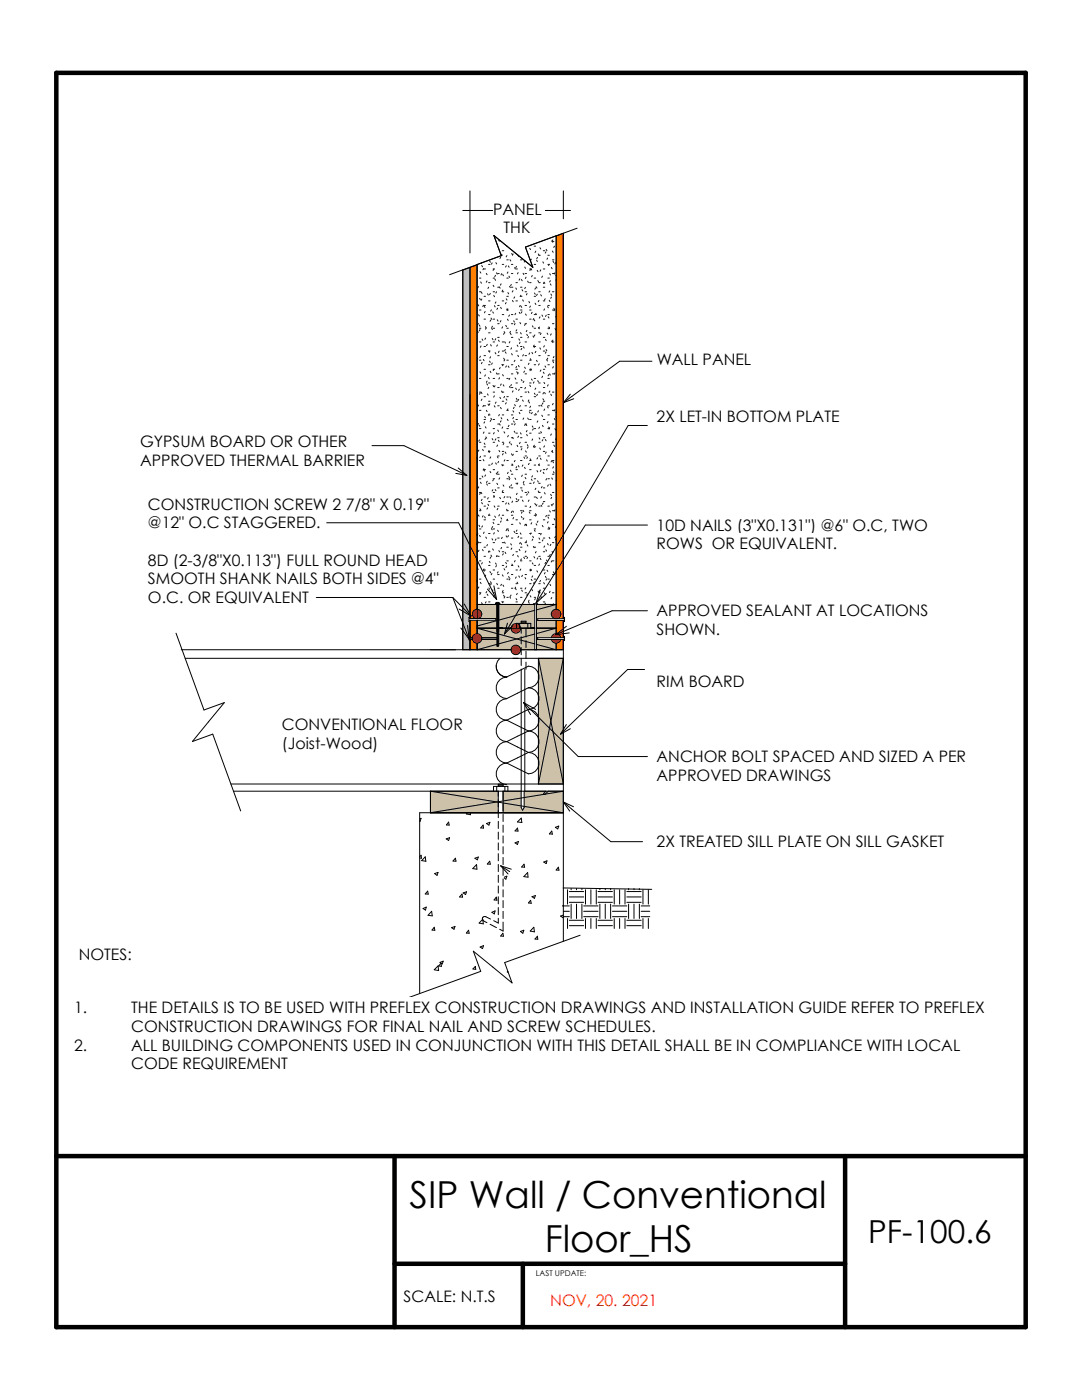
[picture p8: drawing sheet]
<svg xmlns="http://www.w3.org/2000/svg" width="216mm" height="279mm" viewBox="0 0 216 279" stroke-linecap="round" stroke-linejoin="round" font-family="sans-serif">
<g fill="#ff8000">
<path d="M111 128.4l.6-.3 .3-.5h.5v2.1h-1.4z"/>
<path d="M93.8 127.6h.4l.3 .5 .7 .3v1.3h-1.4z"/>
<path d="M111 123.8v2.7l.6 .2 .3 .6h.5v-3.5zM111 47.1v74.5a.94 .94 0 0 1 .9 .9 .94 .94 0 0 1-.8 1h1.3v-76.9z"/>
<path d="M93.8 123.8v3.5h.5l.2-.6 .7-.2v-2.7zM93.8 53.4v70h1.1a.94 .94 0 0 1-.6-1 .94 .94 0 0 1 .9-.8v-68.7z"/>
</g>
<path d="M92.3 53.9l1.5-.5v70l-.2-.2v.8h.1l.1-.2v3.2h-.1l.1 2.7h-1.5z" fill="#c0c0c0"/>
<path d="M98.6 47l7.7 6.3-1.5-4 6.2-2.2v73.5h-3.7v-.1h-.9v.1h-6.7a.42 .42 0 0 0-.4-.4 .42 .42 0 0 0-.4 .4h-3.7v-67.8l4.8-1.8z" fill="#fff"/>
<g fill="#cdc1a9">
<path d="M85.9 157.9h13.5v4.3h-13.5z"/>
<path d="M100.4 157.9h3.6v3.2l.3 .6 .3-.6v-3.2h4.3l-.4 .4 .2 .2 .7-.6h3v4.3h-12z"/>
<path d="M95.2 128.4v1.3h6.8a.95 .95 0 0 1 .9-.9 .95 .95 0 0 1 1 .9h2.8v-4.3h-2.8a.95 .95 0 0 1-1 1 .95 .95 0 0 1-.9-1h-2.5v3.5l-.2 .1-.1-.1v-1.3h-3.1l-.2 .5zM107.1 125.4v4.3h3.9v-1.3l-.7-.3-.3-.5h-2.7v-.3h2.7l.3-.6 .7-.2v-1.1zM95.2 125.4v1.1l.7 .2 .2 .6h3.1v-1.9z"/>
</g>
<g fill="#f00">
<circle cx="111" cy="122.5" r=".95"/>
<circle cx="95.2" cy="122.5" r=".95"/>
<circle cx="102.9" cy="125.4" r=".95"/>
</g>
<g fill="#cdc1a9">
<path d="M107.4 131.4h5v25.1h-5z"/>
<path d="M107.1 120.6v4.8h3.9v-1.6h-3.7v-.3h3.4a.95 .95 0 0 1-.7-1.1 .95 .95 0 0 1 1-.8v-1zM95.2 120.6v1a.94 .94 0 0 1 .9 .8 .94 .94 0 0 1-.6 1h3.4v.4h-3.7v1.6h4l-.1-4.8zM99.5 120.6v4.8h2.5a.95 .95 0 0 1 .9-.9 .95 .95 0 0 1 1 .9h2.8v-4.8z"/>
</g>
<g fill="#f00">
<path d="M110 127.6a.94 .94 0 0 0 1 .8 .94 .94 0 0 0 .9-.8zM110.3 126.7l-.3 .6h1.9a.94 .94 0 0 0-.7-.8 .94 .94 0 0 0-.9 .2z"/>
<circle cx="95.2" cy="127.4" r=".95"/>
</g>
<path d="M99 120.3l.4-.1 .3 .2v.2h-.2v8.3l-.2 .1-.1-.1v-8.3h-.3z" fill="#000"/>
<circle cx="102.9" cy="129.7" r=".95" fill="#f00"/>
<g fill="none" stroke="#171717" stroke-width=".2">
<path d="M95.3 53.9l-.1 .1M95.5 57.2l-.2 .3M95.7 55.5h.3M95.7 58.2h.3M95.7 59.5l.2 .3M95.8 54.2l.1 .3M95.9 56.3l.2 .2M96 58.3l.2 .3M96.1 52.4l-.1 .2M96.1 53l.2 .2M96.1 59.7l-.1 .2M96.5 53.6l-.1 .2"/>
<path d="M96.6 53.7h.3M96.6 59.1h.3M97 54.6l.2 .2M97.2 56.1l-.2 .2M97.3 58.6l.1 .3M97.5 52.8h.3M97.5 56.4h.3M97.5 57.3l-.1 .3M97.7 52.1l.2 .2M97.8 58.6l-.1 .2M98.2 52.5l-.1 .2M98.4 53.7h.3"/>
<path d="M98.4 55.5h.3M98.4 58.2h.3M98.4 56.9l.2 .3M98.5 59l.2 .2M98.5 53.7l-.1 .3M98.7 55.7l.2 .2M98.9 54.9l-.2 .3M98.9 52.4l.2 .3M99.1 54.4l.1 .3M99.1 58.2l-.2 .3M99.2 48.9h.1M99.3 54.6h.3"/>
<path d="M99.3 57.3h.3M99.5 47.9l.1 .3M99.6 57.3l.2 .2M99.9 51.3l-.1 .3M100 56.6l-.2 .3M100.1 50.7l.1 .3M100.1 54.6l-.1 .3M100.2 50h.3M100.2 52.8h.3M100.2 58.2h.3M100.3 54.8l.2 .2M100.3 57.9l-.1 .3"/>
<path d="M101 59.6l.2 .3M101 53l-.1 .3M101.1 49.1h.1M101.1 51.9h.3M101.1 55.5h.3M101.1 59.1h.3M101.1 51l-.1 .3M101.3 58.4l.2 .2M101.4 54.3l-.2 .2M101.4 53.1l.2 .2M101.6 55.1l.1 .3M101.7 57.1l.1 .3"/>
<path d="M101.8 51.8l.1 .3M102 56.8l-.1 .2M102 52.8h.3M102 54.6h.3M102 57.3h.3M102.1 50.6l.2 .3M102.3 60l.1 .2M102.4 58l-.2 .3M102.4 50.7l-.2 .2M102.7 53.4l.1 .3M102.7 59.3l-.2 .2M102.9 57.5l.2 .2"/>
<path d="M102.9 53.7h.3M102.9 56.4h.3M103.1 53.2l-.2 .2M103.3 50.9l.2 .3M103.4 54.4l-.2 .3M103.7 55.6l-.1 .3M103.9 51.9h.3M103.9 57.3h.3M103.9 59.1h.3M103.9 58.9l-.1 .3M104 55.8l.2 .2M104.2 57.8l.1 .3"/>
<path d="M104.3 59.8l.1 .3M104.4 54.5l.1 .3M104.7 53.3l.2 .2M104.8 52l-.2 .3M104.8 54.6h.3M104.8 58.2h.3M104.8 57.3l-.1 .3M105 55.3l-.2 .3M105.2 58.6l-.2 .3M105.3 56.1l.1 .3M105.7 53.7h.3M105.7 56.4h.3"/>
<path d="M105.7 49.6l.2 .2M105.8 51.9h.2M105.9 53.7l-.2 .3M106 53.6l.1 .3M106 51.7l-.1 .3M106.2 55l-.1 .2M106.6 49.1h.3M106.6 52.8h.3M106.6 55.5h.3M106.6 59.1h.3M106.7 58.5l.1 .2M106.9 57.5l-.2 .2"/>
<path d="M106.9 50.1l-.1 .3M107 57.2l.1 .3M107.1 51.9l.1 .3M107.2 54l.1 .2M107.2 58.7l-.1 .3M107.2 51.4l-.1 .2M107.3 56l.2 .2M107.4 50.7l.2 .2M107.5 50.9h.3M107.5 56.4h.3M107.5 58.2h.3M107.5 60l-.1 .2"/>
<path d="M107.7 49.4l.2 .3M107.9 58.8l.1 .3M107.9 53.9l-.1 .2M108.2 55.1l-.1 .3M108.3 52.3l.2 .2M108.4 50h.3M108.4 53.7h.3M108.4 57.3h.3M108.6 56.3l.1 .3M108.6 56.3l-.2 .3M108.8 59.6l-.2 .3M108.9 50.3l-.1 .2"/>
<path d="M109 49.8l.1 .2M109.3 51.5l-.2 .3M109.3 50.9h.3M109.3 52.8h.3M109.3 55.5h.3M109.6 59.9l.1 .3M109.6 52.7l-.1 .3M109.7 54.6l.1 .3M109.7 58l-.2 .3M109.8 56.7l.2 .2M109.8 56l-.1 .3M109.9 58.7l.2 .2"/>
<path d="M110 53.4l.2 .2M110 59.3l-.1 .2M110.1 48.1l.2 .2M110.2 50.1l.2 .3M110.2 48.2h.3M110.2 51.9h.3M110.2 54.6h.3M110.2 58.2h.3M110.3 47.9l-.1 .2M110.3 52.1l.2 .3M110.6 49.1l-.1 .3M110.7 54.4l-.1 .3"/>
<path d="M110.9 52.4l-.2 .3M110.9 55h.1M111 55.8l-.1 .1M95.2 71.4l.1 .3M95.2 69.6h.1M95.3 66.1l.1 .2M95.4 60.8l.1 .2M95.4 64.5l-.1 .3M95.5 62.8l.1 .3M95.6 64.8l.2 .3M95.7 61.9h.3M95.7 65.5h.3"/>
<path d="M95.7 68.2h.3M95.7 71.9h.3M95.7 75.5h.3M95.7 78.3h.3M95.8 74.2l.1 .3M95.8 65.8l-.2 .2M95.8 78.4l-.1 .3M95.9 71.1l-.2 .2M96 69l-.2 .3M96 78.3l.2 .2M96.2 79.7l-.2 .2M96.2 67.7l.1 .2"/>
<path d="M96.2 72.3l-.2 .3M96.4 71.7l.2 .3M96.5 60.9l-.2 .3M96.6 61h.3M96.6 63.7h.3M96.6 69.2h.3M96.6 71h.3M96.6 73.7h.3M96.6 79.2h.3M96.6 61.1l.2 .3M96.8 62.2l-.1 .2M96.9 65.2l.1 .2-.1 .3"/>
<path d="M96.9 74.8l-.2 .3M96.9 67.5l-.2 .2M97.1 76.6l.2 .2M97.2 76.1l-.2 .2M97.2 68.7l-.1 .3M97.3 78.6l.1 .3M97.5 75.3l.1 .3M97.5 60h.3M97.5 62.8h.3M97.5 66.4h.3M97.5 70.1h.3M97.5 72.8h.3"/>
<path d="M97.5 76.4h.3M97.5 77.3l-.1 .3M97.6 70l.1 .3M97.7 72.1l.1 .2M97.8 74.1l.2 .3M97.9 68.8l.1 .2M97.9 71.2l-.2 .3M97.9 63.9l-.1 .2M98 63.5l.1 .2M98.1 61.8l-.2 .3M98.1 65.5l.2 .3M98.2 67.5l.2 .3"/>
<path d="M98.2 72.4l-.1 .3M98.3 65.1l-.2 .3M98.3 62.2l.2 .3M98.4 76.9l.1 .3M98.4 63.7h.3M98.4 65.5h.3M98.4 68.2h.3M98.4 73.7h.3M98.4 75.5h.3M98.4 78.3h.3M98.6 73.7l-.2 .2M98.6 61l.2 .3"/>
<path d="M98.7 79l-.2 .3M98.8 77l-.2 .2M98.8 70.4l.2 .2M98.9 67.6l-.1 .3M99 60.3l-.2 .2M99 74.4l.2 .3M99.2 63.8l.2 .3M99.3 68.8l-.2 .3M99.3 61.5l-.2 .3M99.3 61h.3M99.3 64.6h.3M99.3 67.3h.3"/>
<path d="M99.3 71h.3M99.3 74.6h.3M99.3 77.3h.3M99.5 67.9l.1 .2M99.6 70.1l-.2 .2M99.7 75.4l-.2 .2M99.7 79.3l.2 .2M99.8 73.4l-.1 .2M99.9 61.3l.1 .3M100 64l-.2 .2M100 76.6l-.1 .3M100.1 78l.1 .3"/>
<path d="M100.2 72.7l.1 .3M100.2 60h.3M100.2 62.8h.3M100.2 68.2h.3M100.2 70.1h.3M100.2 72.8h.3M100.2 78.3h.3M100.3 74.8l.1 .2M100.3 65.2l-.2 .3M100.4 76.8l.2 .3M100.5 71.5l.2 .2M100.6 66.2l.1 .2"/>
<path d="M100.6 66.5l-.1 .2M100.7 79.1l-.2 .3M100.7 68.2l.2 .3M100.7 71.8l-.1 .2M100.8 70.2l.2 .3M100.8 69.7l-.1 .3M100.9 64.9l.2 .3M101 79.6l.1 .3M101 60.4l-.2 .2M101.1 73l-.2 .3M101.1 61.9h.3M101.1 65.5h.3"/>
<path d="M101.1 69.2h.3M101.1 71.9h.3M101.1 75.5h.3M101.1 79.2h.3M101.1 61.7l.2 .2M101.3 63.7l.1 .3M101.3 61.6l-.1 .3M101.4 73.1l.2 .2M101.7 77.1l.1 .3M101.7 62.9l-.2 .2M101.7 75.5l-.1 .3M101.8 68.2l-.2 .2"/>
<path d="M101.8 66.5l.2 .3M101.9 66.1l-.2 .3M102 62.8h.3M102 64.6h.3M102 67.3h.3M102 72.8h.3M102 74.6h.3M102 77.3h.3M102.1 76.8l-.2 .2M102.1 70.6l.1 .2M102.1 69.4l-.2 .3M102.4 78l-.2 .3"/>
<path d="M102.5 64l.1 .3M102.8 71.9l-.2 .3M102.8 75.4l.1 .3M102.8 64.6l-.2 .2M102.9 77.5l.1 .2M102.9 62.5l-.1 .3M102.9 60h.3M102.9 63.7h.3M102.9 66.4h.3M102.9 70.1h.3M102.9 73.7h.3M102.9 76.4h.3"/>
<path d="M103 79.5l.2 .3M103.1 73.1l-.2 .3M103.1 74.2l.2 .2M103.1 65.8l-.1 .3M103.2 68.9l.1 .2M103.3 70.9l.2 .3M103.4 74.4l-.1 .2M103.4 72.9l.2 .3M103.5 79.7l-.1 .3M103.5 67.6l.2 .3M103.6 62.3l.2 .3M103.6 77.7l-.1 .2"/>
<path d="M103.7 64.4l.2 .2M103.8 68.3l-.2 .3M103.8 61l-.1 .2M103.9 61.9h.3M103.9 67.3h.3M103.9 69.2h.3M103.9 71.9h.3M103.9 77.3h.3M103.9 79.2h.3M103.9 66.4l.1 .3M104 61.1l.1 .2M104 75.8l.2 .2"/>
<path d="M104.1 69.5l-.1 .3M104.1 62.2l-.1 .3M104.3 79.8l.1 .3M104.4 69.2l.2 .3M104.4 70.8l-.1 .2M104.5 76.1l-.1 .2M104.7 74.1l-.2 .2M104.7 73.3l.1 .2M104.8 61h.3M104.8 64.6h.3M104.8 68.2h.3M104.8 71h.3"/>
<path d="M104.8 74.6h.3M104.8 78.3h.3M104.8 64.7l-.1 .2M104.9 62.7l.1 .2M104.9 77.3l-.2 .3M105.1 66.7l.2 .3M105.1 65.9l-.1 .3M105.4 78.1l.1 .3M105.5 67.2l-.2 .2M105.5 60.2l.2 .2M105.5 79.8l-.1 .3M105.6 72.5l-.2 .2"/>
<path d="M105.7 61.9h.3M105.7 63.7h.3M105.7 66.4h.3M105.7 71.9h.3M105.7 73.7h.3M105.7 76.4h.3M105.7 70.4l-.2 .3M105.7 76.9l.2 .2M105.8 71.6l.2 .2M105.8 61.1l-.1 .2M105.9 73.7l-.1 .3M105.9 73.6l.2 .3"/>
<path d="M106.1 75.6l.1 .3M106.1 70.3l.2 .3M106.2 62.3l-.2 .3M106.2 65l.2 .3M106.4 67.1l.1 .2M106.5 69.1l.1 .2M106.5 63.6l-.1 .2M106.6 63.8l.1 .2M106.6 76.2l-.2 .3M106.6 62.8h.3M106.6 65.5h.3M106.6 69.2h.3"/>
<path d="M106.6 72.8h.3M106.6 75.5h.3M106.6 79.2h.3M106.6 68.9l-.1 .2M106.6 78.5l.2 .2M106.7 66.8l-.1 .3M106.8 60.5l.1 .3M106.9 62.5l.1 .3M106.9 77.5l-.1 .2M106.9 70.1l-.1 .3M107.1 71.9l.1 .3M107.2 78.7l-.1 .3"/>
<path d="M107.3 76l.1 .2M107.5 65.4l.1 .2M107.5 61h.3M107.5 66.4h.3M107.5 68.2h.3M107.5 71h.3M107.5 76.4h.3M107.5 78.3h.3M107.6 72.6l-.1 .3M107.6 65.3l-.1 .2M107.7 69.4l.2 .3M107.8 63.2l-.2 .3"/>
<path d="M107.9 73.8l-.1 .3M108 66.5l-.2 .3M108.1 62.9l.2 .2M108.3 75.1l-.2 .2M108.3 79.6l.2 .2M108.4 60h.3M108.4 63.7h.3M108.4 67.3h.3M108.4 70.1h.3M108.4 73.7h.3M108.4 77.3h.3M108.4 74.3l.2 .2"/>
<path d="M108.5 78.4l-.2 .2M108.5 76.3l.2 .3M108.6 69l-.1 .3M108.7 78.3l.1 .3M108.7 61.7l-.2 .2M108.7 73l.2 .3M108.8 67.7l.2 .3M109 69.8l.1 .2M109 70.2l-.2 .3M109 62.9l-.2 .3M109.1 71.8l.1 .2M109.2 66.5l.1 .2"/>
<path d="M109.3 61.2l.1 .2M109.3 71.5l-.1 .2M109.3 61h.3M109.3 62.8h.3M109.3 65.5h.3M109.3 71h.3M109.3 72.8h.3M109.3 75.5h.3M109.4 63.2l.1 .3M109.4 76.8l-.2 .2M109.5 65.2l.2 .3M109.5 74.8l-.1 .2"/>
<path d="M109.7 74.6l.1 .3M109.7 65.4l-.2 .2M109.7 78l-.1 .3M109.9 78.7l.2 .2M110 66.6l-.2 .3M110.1 68.1l.1 .2M110.2 61.9h.3M110.2 64.6h.3M110.2 68.2h.3M110.2 71.9h.3M110.2 74.6h.3M110.2 78.3h.3"/>
<path d="M110.3 72.1l.2 .3M110.3 67.9l-.1 .2M110.4 73.2l-.1 .2M110.5 61.5l.2 .3M110.5 71.1l-.1 .3M110.7 61.8l-.2 .2M110.7 65.6l.2 .2M110.8 74.4l-.2 .3M111 63.1l-.1 .2M95.2 91.4l.1 .2M95.3 80.8l.2 .2M95.5 84.5l-.2 .3"/>
<path d="M95.5 97.2l-.1 .2M95.6 89.8l-.2 .3M95.6 84.8l.1 .3M95.7 81.9h.3M95.7 85.5h.3M95.7 88.3h.3M95.7 91.9h.3M95.7 95.5h.3M95.7 98.3h.3l.1 .2M95.7 87.8l-.2 .2M95.9 98.4l-.2 .3M95.9 96.2l.1 .3"/>
<path d="M95.9 91.1l-.2 .2M96.2 99.6l-.2 .3M96.2 95l.2 .2M96.3 89.7l.1 .2M96.4 91.7l.2 .3M96.5 80.9l-.1 .3M96.5 93.7l.2 .3M96.6 93.6l-.2 .2M96.6 81h.3M96.6 83.7h.3M96.6 89.2h.3M96.6 91h.3"/>
<path d="M96.6 93.7h.3M96.6 99.2h.3M96.6 86.2l-.2 .3M96.6 88.4l.2 .3M96.7 84.2l-.1 .2M96.7 83.1l.2 .3M96.8 85.2l.2 .2M96.9 94.8l-.2 .3M96.9 87.5l-.1 .2M97 87.2l.1 .3M97 81.9l.2 .2M97.1 96.6l.2 .2"/>
<path d="M97.2 96l-.1 .3M97.4 80.6l.1 .3M97.4 99.3l-.1 .3M97.5 80.1h.3M97.5 82.8h.3M97.5 86.4h.3M97.5 90.1h.3M97.5 92.8h.3M97.5 96.5h.3M97.5 90l.2 .3M97.6 89.9l-.2 .3M97.6 82.6l-.1 .3"/>
<path d="M97.7 80.6l-.1 .2M97.8 94.1l.1 .2M97.9 91.2l-.1 .2M98 83.8l-.2 .3M98 83.5l.1 .2M98.2 87.5l.2 .3M98.3 92.4l-.2 .3M98.3 97.7l-.1 .3M98.4 83.7h.3M98.4 85.5h.3M98.4 88.3h.3M98.4 93.7h.3"/>
<path d="M98.4 95.5h.3M98.4 98.3h.3M98.5 95.7l-.2 .3M98.5 98.9l.1 .3M98.6 86.3l-.1 .3M98.6 81l.2 .2M98.7 99l-.2 .2M98.8 97.7l.2 .2M98.9 92.4l.1 .2M99 87.6l-.2 .2M99 80.2l-.2 .3M99 94.4l.2 .3"/>
<path d="M99.1 96.4l.2 .3M99.2 91.1l.2 .3M99.3 88.8l-.2 .3M99.3 81h.3M99.3 84.6h.3M99.3 87.4h.3M99.3 91h.3M99.3 94.6h.3M99.3 97.4h.3M99.3 85.8l.2 .3M99.4 94.1l-.2 .3M99.4 87.9l.2 .2"/>
<path d="M99.5 92.1l-.2 .3M99.6 89.9l.1 .3M99.7 82.7l-.2 .3M99.7 84.6l.1 .2M99.7 95.4l-.1 .2M99.7 99.3l.2 .2M99.9 81.3l.1 .3M100 84l-.2 .2M100 83.3l.1 .3M100.1 92.7l.2 .3M100.2 80.1h.3M100.2 82.8h.3"/>
<path d="M100.2 88.3h.3M100.2 90.1h.3M100.2 92.8h.3M100.2 98.3h.3M100.3 85.2l-.1 .3M100.4 97.9l-.2 .2M100.4 96.8l.1 .2M100.4 90.5l-.1 .3M100.5 88.5l-.1 .2M100.6 86.2l.1 .2M100.7 99.1l-.1 .3M100.7 91.8l-.1 .2"/>
<path d="M100.8 90.2l.2 .3M101 80.4l-.1 .2M101.1 81.9h.3M101.1 85.5h.3M101.1 89.2h.3M101.1 91.9h.3M101.1 95.5h.3M101.1 99.2h.3M101.2 83.7l.2 .2M101.4 81.6l-.2 .3M101.4 94.3l-.1 .2M101.4 86.9l-.1 .3"/>
<path d="M101.5 95.1l.2 .2M101.6 84.9l-.2 .2M101.6 97.1l.2 .3M101.7 95.5l-.1 .3M101.8 99.1l.1 .3M101.8 88.2l-.2 .2M101.8 93.8l.2 .3M101.9 88.5l.2 .3M102 82.8h.3M102 84.6h.3M102 87.4h.3M102 94.6h.3"/>
<path d="M102 97.4h.3M102.1 90.6l.1 .2M102.1 96.7l-.2 .3M102.2 92.6l.1 .2h-.3M102.3 87.3l.1 .2M102.4 82l.1 .2M102.4 90.6l-.1 .3M102.5 83.3l-.2 .3M102.5 84l.1 .3M102.6 81.3l-.2 .2M102.6 86l.1 .3M102.7 80.7l.1 .3"/>
<path d="M102.8 95.4l.1 .3M102.8 91.9l-.2 .2M102.8 84.5l-.1 .3M102.9 80.1h.3M102.9 83.7h.3M102.9 86.4h.3M102.9 90.1h.3M102.9 93.7h.3M102.9 96.5h.3M103 99.5l.1 .2M103.1 93.1l-.1 .3M103.2 88.9l.1 .2"/>
<path d="M103.2 98.4l-.2 .3M103.3 96.4l-.1 .3M103.4 92.9l.2 .3M103.5 87l-.2 .3M103.5 99.7l-.1 .2M103.6 82.3l.1 .3M103.8 88.3l-.1 .2M103.8 80.9l-.1 .3M103.8 86.4l.2 .2M103.9 81.9h.3M103.9 87.4h.3M103.9 89.2h.3"/>
<path d="M103.9 91.9h.3M103.9 97.4h.3M103.9 99.2h.3M104.1 97.8l.2 .2M104.1 89.5l-.1 .3M104.2 94.8l-.1 .3M104.2 99.8l.2 .3M104.4 92.8l-.2 .3M104.5 96.5l.1 .3M104.5 83.4l-.1 .3M104.5 91.2l.2 .3M104.6 96.1l-.2 .2"/>
<path d="M104.7 93.3l.1 .2M104.8 81h.3M104.8 84.6h.3M104.8 88.3h.3M104.8 91h.3M104.8 94.6h.3M104.8 98.3h.3M104.8 95.3l.1 .2M104.8 84.7l-.1 .2M104.9 90l.1 .2M105 84.7l.1 .2M105.1 86.7l.1 .3"/>
<path d="M105.2 85.9l-.2 .3M105.2 88.7l.2 .3M105.2 98.6l-.1 .2M105.3 91.2l-.2 .3M105.3 83.4l.1 .3M105.4 98.1l.1 .3M105.4 89.2l-.2 .2M105.5 80.2l.2 .2M105.6 99.8l-.2 .3M105.6 92.5l-.2 .2M105.6 82.2l.2 .2M105.7 81.9h.3"/>
<path d="M105.7 83.7h.3M105.7 86.4h.3M105.7 91.9h.3M105.7 93.7h.3M105.7 96.5h.3M105.8 91.6l.1 .2M105.9 81.1l-.2 .2M106 95.6l.2 .3M106.2 82.3l-.1 .3M106.2 85l.2 .3M106.3 94.9l-.2 .3M106.3 87.6l-.2 .3"/>
<path d="M106.4 85.6l-.1 .2M106.6 82.8h.3M106.6 85.5h.3M106.6 89.2h.3M106.6 92.8h.3M106.6 95.5h.3M106.6 99.2h.3M106.6 96.2l-.2 .3M106.6 88.9l-.2 .2 .2 .2M106.9 82.5l.1 .3M106.9 97.4l-.1 .3M107.1 99.2l.1 .3"/>
<path d="M107.1 93.9l.2 .3M107.3 96l.1 .2M107.3 91.3l-.2 .3M107.3 84l-.1 .3M107.4 98l.1 .2M107.4 82l-.1 .2M107.5 92.7l.1 .2M107.5 81h.3M107.5 86.4h.3M107.5 88.3h.3M107.5 91h.3M107.5 96.5h.3"/>
<path d="M107.5 98.3h.3M107.6 87.4l.1 .2M107.6 92.6l-.1 .2M107.7 85.2l-.2 .3M107.7 89.4l.1 .3M107.8 91.4l.2 .3M107.9 86.1l.2 .3M108 93.8l-.2 .3M108 80.8l.1 .3M108 99.1l-.1 .3M108.1 82.9l.2 .2M108.2 97.1l-.2 .3"/>
<path d="M108.2 84.9l.2 .2M108.3 87.7l-.1 .3M108.4 80.4l-.2 .3M108.4 94.3l.1 .2M108.4 80.1h.3M108.4 83.7h.3M108.4 87.4h.3M108.4 90.1h.3M108.4 93.7h.3M108.4 97.4h.3M108.6 98.3l.2 .3M108.7 89l-.2 .2"/>
<path d="M108.7 81.6l-.2 .3M108.8 87.7l.2 .3M109 90.2l-.2 .3M109.1 91.8l.1 .2M109.1 95.5l-.2 .3M109.2 93.5l-.1 .3M109.2 81.2l.2 .2M109.3 81h.3M109.3 82.8h.3M109.3 85.5h.3M109.3 91h.3M109.3 92.8h.3"/>
<path d="M109.3 95.5h.3M109.4 84.1l-.2 .3M109.4 96.8l-.1 .2M109.5 85.2l.1 .3M109.7 85.4l-.2 .2M109.8 96.6l.1 .3M109.9 98.7l.1 .2M110 86.6l-.1 .3M110.1 99.3l-.2 .2M110.1 95.4l.1 .2M110.1 91.9l-.1 .3M110.2 90.1l.1 .2"/>
<path d="M110.2 81.9h.3M110.2 84.6h.3M110.2 88.3h.3M110.2 91.9h.3M110.2 94.6h.3M110.2 98.3h.3M110.2 89.9l-.1 .2M110.3 92.1l.2 .3M110.4 80.5l-.2 .3M110.4 94.1l.2 .3M110.4 93.2l-.1 .2M110.5 88.8l.2 .3"/>
<path d="M110.6 83.5l.2 .3M110.7 81.8l-.1 .2M110.7 85.6l.2 .2M110.8 87.6l.2 .2M110.9 82.3h.1M111 95.9h.1M111 83.1l-.1 .2M95.2 111.5l.1 .1M95.2 115.9h.1M95.2 108.6h.1M95.3 113.4l.1 .3M95.4 108.1l.1 .2"/>
<path d="M95.4 106.5l-.2 .3M95.4 102.8l.2 .2M95.5 117.1l-.1 .3M95.6 104.8l.1 .3M95.6 109.8l-.2 .3M95.7 101.9h.3M95.7 105.6h.3M95.7 108.3h.3M95.7 111.9h.3M95.7 115.6h.3M95.7 118.3h.3M95.7 106.8l.1 .3"/>
<path d="M95.8 101.5l.1 .3M95.8 116.2l.2 .3M95.9 118.4l-.2 .2M96.1 100.3l.2 .3M96.2 112.3l-.1 .3M96.3 109.7l.1 .2M96.3 105l-.2 .2M96.4 102.9l-.1 .3M96.5 113.7l.2 .3M96.6 101h.3M96.6 103.7h.3M96.6 109.2h.3"/>
<path d="M96.6 111h.3M96.6 113.8h.3M96.6 119.2h.3M96.6 113.5l-.2 .3M96.6 106.2l-.1 .3M96.7 103.1l.1 .3M96.9 114.8l-.1 .2M96.9 107.2l.2 .2M97.1 118.1l-.1 .2M97.2 118.6l.2 .2M97.3 108.7l-.2 .2M97.3 101.3l-.1 .3"/>
<path d="M97.4 100.6l.1 .3M97.5 100.1h.3M97.5 102.8h.3M97.5 106.5h.3M97.5 110.1h.3M97.5 112.8h.3M97.5 116.5h.3M97.5 117.3l.2 .3M97.6 109.9l-.1 .3M97.6 112l.2 .3M97.6 102.6l-.1 .2M97.8 114.1l.1 .2"/>
<path d="M97.9 116.1l.1 .3M97.9 111.2l-.1 .2M98 110.8l.1 .2M98 116.5l-.1 .2M98.1 105.5l.1 .2M98.2 114.4l-.2 .3M98.2 107.5l.1 .3M98.3 109.5l.1 .3M98.3 105.1l-.1 .2M98.4 117.7l-.2 .3M98.4 104.2l.1 .3M98.4 103.7h.3"/>
<path d="M98.4 105.6h.3M98.4 108.3h.3M98.4 113.8h.3M98.4 115.6h.3M98.4 118.3h.3M98.5 118.9l.1 .3M98.6 101l.1 .2M98.6 106.3l-.1 .3M98.7 103l.2 .3M98.9 112.4l.1 .2M99 107.6l-.2 .2M99.1 112.9l-.2 .2"/>
<path d="M99.1 116.4l.2 .3M99.2 110.8l-.2 .3M99.3 105.8l.1 .3M99.3 101h.3M99.3 104.7h.3M99.3 107.4h.3M99.3 111h.3M99.3 114.7h.3M99.3 117.4h.3M99.3 101.5l-.1 .2M99.4 114.1l-.1 .3M99.5 109.9l.2 .2"/>
<path d="M99.7 102.7l-.2 .3M100 103.3l.1 .3M100 104l-.1 .2M100.1 116.6l-.2 .3M100.1 109.3l-.2 .2M100.2 100.1h.3M100.2 102.8h.3M100.2 108.3h.3M100.2 110.1h.3M100.2 112.8h.3M100.2 118.3h.3M100.2 107.2l-.1 .3"/>
<path d="M100.2 114.7l.2 .3M100.4 116.8l.1 .2M100.4 117.8l-.1 .3M100.4 110.5l-.1 .3M100.5 118.8l.1 .3M100.6 113.5l.1 .2M100.7 108.2l.1 .2M100.7 119.1l-.1 .2M100.8 110.2l.1 .3M100.9 112.2l.2 .3M101 106.9l.1 .3M101 100.3l-.1 .3"/>
<path d="M101.1 101.6l.1 .3M101.1 113l-.2 .3M101.1 101.9h.3M101.1 105.6h.3M101.1 109.2h.3M101.1 111.9h.3M101.1 115.6h.3M101.1 119.2h.3M101.1 105.7l-.1 .2M101.2 103.7l.2 .2M101.3 103.6l-.2 .3M101.3 105.7l.2 .3"/>
<path d="M101.4 100.4l.2 .2M101.4 114.2l-.1 .3M101.5 106.9l-.2 .3M101.5 115.1l.1 .2M101.7 119.1l.2 .3M101.8 115.5l-.2 .2M101.9 108.5l.2 .3M102 118.8l-.2 .2M102 102.8h.3M102 104.7h.3M102 107.4h.3M102 114.7h.3"/>
<path d="M102 117.4h.3M102.1 109.4l-.1 .2M102.2 112.6l.1 .2h-.3M102.2 102l-.2 .3M102.3 100l-.2 .3M102.3 102l.2 .2M102.5 110.6l-.2 .3M102.5 103.3l-.2 .2M102.6 106l.1 .3M102.8 111.9l-.2 .2M102.8 117.4l.2 .3M102.9 117.2l-.2 .2"/>
<path d="M102.9 100.1h.3M102.9 103.7h.3M102.9 106.5h.3M102.9 110.1h.3M102.9 113.8h.3M102.9 116.5h.3M103 119.5l.1 .2M103 115.1l-.1 .3M103.2 105.8l-.2 .2M103.2 116.2l.1 .2M103.2 118.4l-.1 .3M103.3 110.9l.1 .2"/>
<path d="M103.4 112.9l.1 .3M103.5 107l-.2 .3M103.5 114.9l.2 .3M103.6 109.6l.2 .3M103.7 104.3l.1 .3M103.8 106.4l.2 .2M103.8 108.3l-.1 .2M103.9 101.9h.3M103.9 107.4h.3M103.9 109.2h.3M103.9 111.9h.3M103.9 117.4h.3"/>
<path d="M103.9 119.2h.3M103.9 113.6l-.1 .2M103.9 108.4l.2 .3M104 103.1l.2 .2M104 111.5l-.1 .3M104.1 117.8l.1 .2M104.2 102.2l-.2 .2M104.3 114.8l-.2 .3M104.4 101.8l.1 .3M104.5 111.2l.2 .3M104.5 103.4l-.1 .3M104.8 115.3l.1 .2"/>
<path d="M104.8 101h.3M104.8 104.7h.3M104.8 108.3h.3M104.8 111h.3M104.8 114.7h.3M104.8 118.3h.3M104.9 104.7l-.2 .2M104.9 117.3l-.1 .3M104.9 104.7l.2 .2M105 110l-.2 .2M105.1 107.9l-.2 .3M105.2 108.7l.1 .3"/>
<path d="M105.3 118.5l-.2 .3M105.3 111.2l-.2 .3M105.6 119.8l-.2 .2M105.6 102.2l.2 .2M105.7 101.9h.3M105.7 103.7h.3M105.7 106.5h.3M105.7 111.9h.3M105.7 113.8h.3M105.7 116.5h.3M105.8 118.9l.1 .2M105.9 113.6l.1 .2"/>
<path d="M105.9 101l-.2 .3M106 113.7l-.2 .3M106 106.4l-.2 .2M106 115.6l.2 .3M106.1 104.3l-.1 .3M106.1 117.6l.2 .3M106.2 112.3l.2 .3M106.3 114.9l-.2 .3M106.3 107l.2 .3M106.3 107.6l-.1 .3M106.4 109.1l.2 .2M106.5 111.1l.2 .2"/>
<path d="M106.6 102.8h.3M106.6 105.6h.3M106.6 109.2h.3M106.6 112.8h.3M106.6 115.6h.3M106.6 119.2h.3M106.6 116.2l-.1 .2M106.6 105.8l.2 .2M106.7 100.5l.2 .2M106.8 119.5l-.1 .2M106.8 102.5l.2 .3-.1 .2M107 104.5l.1 .3"/>
<path d="M107 110.1l-.2 .2M107.1 113.9l.2 .3M107.1 100.7l-.1 .3M107.3 111.3l-.1 .3M107.3 104l-.1 .2M107.4 118l.1 .2M107.5 101h.3M107.5 106.5h.3M107.5 108.3h.3M107.5 111h.3M107.5 116.5h.3M107.5 118.3h.3"/>
<path d="M107.5 107.4l.2 .2M107.6 112.6l-.1 .2M107.7 117.9l-.1 .2M107.8 111.4l.1 .3M107.9 115.8l-.2 .3M108 100.8l.1 .3M108 106.5l-.1 .2M108.1 119.1l-.2 .3M108.2 104.9l.2 .2M108.3 107.7l-.1 .3M108.4 100.4l-.2 .2M108.4 100.1h.3"/>
<path d="M108.4 103.7h.3M108.4 107.4h.3M108.4 110.1h.3M108.4 113.8h.3M108.4 117.4h.3M108.5 116.3l.1 .2M108.6 118.3l.2 .3M108.7 109l-.2 .2M108.8 114.3l-.2 .2M108.8 115l.2 .3M108.9 112.2l-.2 .3M108.9 109.7l.2 .3"/>
<path d="M109 111.8l.2 .2M109 102.9l-.1 .2M109.1 115.5l-.1 .3M109.2 113.8l.1 .2M109.2 108.5l.2 .2M109.3 101h.3M109.3 102.8h.3M109.3 105.6h.3M109.3 111h.3M109.3 112.8h.3M109.3 115.6h.3M109.3 103.2l.2 .2"/>
<path d="M109.4 104.1l-.2 .3M109.5 105.2l.1 .3M109.6 107.2l.1 .3M109.7 101.9l.1 .3M109.7 105.4l-.1 .2M109.7 116.6l.2 .3M109.8 118l-.2 .3M109.8 110.7l-.1 .2M109.9 108.6l-.1 .3M110 100.7l.2 .2M110.1 119.2l-.1 .3M110.1 111.9l-.1 .3"/>
<path d="M110.2 110.1l.1 .2M110.2 101.9h.3M110.2 104.7h.3M110.2 108.3h.3M110.2 111.9h.3M110.2 114.7h.3M110.2 118.3h.3M110.4 114.1l.1 .3M110.4 100.5l-.1 .3M110.6 103.5l.1 .3M110.7 101.7l-.1 .3M110.8 114.4l-.1 .2"/>
<path d="M110.8 107.6l.2 .2M110.8 107.1l-.1 .2M111 105l-.2 .3M96.1 120.3l.1 .2M97 120.1l-.1 .2M97.3 120.6h.1M97.5 120.1h.3M98.9 120.4v.1M99 120.2v.1M100.2 120l.1 .3M100.2 120.1h.3M102.9 120.1h.3"/>
<path d="M105.5 120.1l.1 .3M106.7 120.5h.1M108.4 120.1h.3M108.7 120.3l.2 .3M110.4 120.5l-.1 .1"/>
</g>
<g fill="none" stroke="#000" stroke-width=".2">
<path d="M93.8 38.1v12.4M112.4 38.1v5.6M92.3 53.9v75.8M92.3 42h6M93.8 53.4v70M93.8 53.4l-1.5 .5M95.2 52.8v70.6M95.2 52.9l-1.4 .5M98.6 47l1.4 4M100 51l-1.4-4 7.7 6.3-1.5-4 6.2-2.2v74.5M100 51l-10.3 3.8M107.9 42h5.9"/>
<path d="M111 47.1l1.4-.5v76.9M115.2 45.5l-10.4 3.8M113.8 78.7l-1.4 1.7M114.5 79.6l-2.1 .8M130.1 72.1h-6.5l-11.2 8.3M74.2 88.9h6.4l12.5 6M90.9 94.5l2.2 .4M91.4 93.4l1.7 1.5M129.2 84.9h-3.9l-24.6 41.6M35.1 126.4l5.6 15.3 4.1-1.5-6.4 7.8 4.1-1.5 5.5 15.3M36.2 129.7h65.8M36.9 131.4h75.5l-5 25.1v-25.1l5 25.1h-66.3"/>
<path d="M93.6 123.2h.1v.2h5.2v.4h-5.2v.2h-.1zM93.8 127.6h.5M93.8 123.8v5.9M93.8 127.3h.5M93.8 127h-.1v.8h.1M94.9 123.4a.94 .94 0 0 1-.5-1.4 .94 .94 0 0 1 1.5 0 .94 .94 0 0 1-.4 1.4M95.2 120.6h4v8.3l.1 .1 .2-.1v-8.3h7.2v9.1M95.2 123.8v2.7M95.2 128.4v1.3l4-1.1M96.1 127.6h3.1M96.1 127.3h3.1M98.9 120.6a.42 .42 0 0 1 .4-.4 .42 .42 0 0 1 .4 .4"/>
<path d="M99 132.8a2.14 2.14 0 0 0 2.1 2.3l4.3-2.2a2.16 2.16 0 0 1 2.2 2.2 2.16 2.16 0 0 1-2.2 2.2M99.2 125.4h-4l4 1M99.2 123.9l-4 1M99.5 125.4h7.2M99.5 125.3h.8v.1M99.5 126.5l7.2 2M99.7 131.4a2.14 2.14 0 0 0-.6 2.3 2.14 2.14 0 0 0 2 1.4 2.14 2.14 0 0 0-2.1 2.2 2.14 2.14 0 0 0 2.1 2.1M101.1 139.5a2.14 2.14 0 0 0-2.1 2.1 2.14 2.14 0 0 0 2.1 2.1M101.3 124.4l-.6 2.1M102.3 125l-1.6 1.5M103 125.4v-1h2.9v1M103.7 124.4v1"/>
<path d="M103.9 129.7h8.5M104 133.5v27.6l.3 .6 .3-.6v-3.2M104 124.4v-.4h1v.4M104 125.4v1M104 127.1v1.4M104 129.2v1.5M104 131.4v1.4M104 124.1h1M104 124.3h1M104.7 133.5v24.4M105 125.4v1.7M105 127.8v1.5"/>
<path d="M105 130v1.4M105 132.1v1.5M105.3 124.4v1M105.4 137.3a2.16 2.16 0 0 1 2.2 2.1 2.16 2.16 0 0 1-2.2 2.2M105.4 137.3l-4.3 2.1M105.9 125.3h.8v.1M106.4 120.6v-.1h.9v.1M106.7 126.5l-7.2 2M106.7 121.8l-7.2 2M107.1 121.7l3.9-1.1h-3.9v9.1M107.1 125.4h3.9l-3.9 1M107.1 127.6h5.4v.2h.1v-.8h-.1v.3h-5.2v.3"/>
<path d="M107.1 127.3h.2M107.3 123.5h5.2v-.3h.1v.8h-.1v-.2h-5.2zM110 127.3a.94 .94 0 0 1 1-.8 .94 .94 0 0 1 .9 .8M110 127.6a.94 .94 0 0 0 1 .8 .94 .94 0 0 0 .9-.8M110.8 123.5a.94 .94 0 0 1-.6-1.5 .94 .94 0 0 1 1.6 0 .94 .94 0 0 1-.7 1.5M111 123.8v2.7M111 128.4v1.3l-3.9-1.1M112.4 123.8v3.5M112.4 127.6v60.2M112.4 127.8h.1M112.4 127h.1M128.6 133.6h-3.4l-13.3 12.9"/>
<path d="M46.6 157.9h65.8l-26.5 4.3v-4.3l26.5 4.3h-28.7v36.1M98.5 157.9v-1h2.8v1M99.1 156.9v1M99.4 156.5v.4M99.4 157.9v5.3M99.4 156.7h1M99.4 156.9h1M100.4 156.5v.4M100.4 157.9v4.3M100.7 156.9v1M101.1 143.7a2.14 2.14 0 0 0-2.1 2.2 2.14 2.14 0 0 0 2.1 2.1M101.1 148a2.14 2.14 0 0 0-2.1 2.1 2.14 2.14 0 0 0 2.1 2.2"/>
<path d="M101.1 152.3a2.16 2.16 0 0 0-2.1 2.1 2.16 2.16 0 0 0 2.1 2.2M101.1 143.7l4.3 2.2M101.1 148l4.3 2.2M105.4 141.6a2.16 2.16 0 0 1 2.2 2.1 2.16 2.16 0 0 1-2.2 2.2M105.4 145.9a2.14 2.14 0 0 1 2.2 2.1 2.14 2.14 0 0 1-2.2 2.2M105.4 150.2a2.14 2.14 0 0 1 2.2 2.1 2.14 2.14 0 0 1-2.2 2.1l-4.3-2.1M105.4 141.6l-4.3 2.1M105.4 145.9l-4.3 2.1M105.4 150.2l-4.3 2.1M109.4 157.9l-.7 .6h-.2v-.2l.4-.4M113 144.6l-1.1 1.9M113.8 145.4l-1.9 1.1"/>
<path d="M83.7 171l.3-.3 .1 .6-.4-.1M83.7 163.4l.3-.1-.2 .6-.1-.1M85 171.9l-.9-.1 .8-.8 .1 .9M85.3 177.8l.2 .6h-.6zM86.7 174.3l.7-.2-.2 .6zM89 167.4l.7-.2-.2 .5zM89.5 164.1l.1 .6-.5-.1zM90.9 171.3l.1 .6-.6-.1zM92.2 178.4l.1 .6h-.6zM92.4 178.2l.7-.2-.2 .5zM93.3 162.2l-.2 .2 .8 .2v-.4M94.8 171.3l.6-.3-.2 .6z"/>
<path d="M95.1 172.6l.1 .9-.9-.2zM96.4 164.7l.1 .6-.6-.1zM97.1 164.4l.7-.3-.2 .6zM97.7 171.9l.1 .6-.6-.1zM99.1 179.6h-.5l.4-.6 .1 .7M99.4 163.9v1.4M99.4 166.1v1.4M99.4 168.2v1.4M99.4 170.4v1.4M99.4 172.5v1.4M99.4 174.7v1.4M99.4 176.8v1.4"/>
<path d="M99.4 179v1.4M99.9 172.8l2.1 .7M99.9 172.8l1.5 1.6M99.9 172.8l1.8 1.1M100.4 162.5v1.5M100.4 164.7v1.4M100.4 166.8v1.5M100.4 169v1.4M100.4 171.1v1.5M100.4 173.3v1.4M100.4 175.4v1.5M100.4 177.6v1.4"/>
<path d="M100.4 179.7v1.5M100.6 175.1l.5-.2-.2 .6-.3-.3M102.8 168.2l.7-.3-.2 .6zM103.3 164l.7-.7 .1 .9zM103.3 165.3l.1 .6-.6-.1zM104.6 172.5l.1 .6-.6-.1zM105.3 174.1l.1 1-.9-.2zM105.9 179.7l.1 .6-.6-.1zM106.2 179l.6-.3-.2 .6zM108.5 172l.6-.2-.1 .6zM110.2 166.5l-.6-.1 .5-.5 .1 .6M110.8 165.1l.7-.2-.2 .5z"/>
<path d="M111.4 173.1l.1 .6-.5-.1zM112.4 177.2l17.6 .3M112.4 160.1l1.3 1.8M112.4 160.1l2 .9M112.4 160.1l9.5 7.9h6.3M113.2 177.6v2.8M113.6 179h2.9M113.6 177.9h2.9M114 177.3v.3M115 177.3v.3M116.1 177.3v.3M116.8 177.6v2.8"/>
<path d="M117.9 177.6v2.8M119 177.6v2.8M119.3 179h2.9M119.3 177.9h2.9M119.7 177.3v.3M120.8 177.3v.3M121.8 177.3v.3M122.6 177.6v2.8M123.6 177.6v2.8M124.7 177.6v2.8M125.1 179h2.8M125.1 177.9h2.8"/>
<path d="M125.4 177.3v.3M126.5 177.3v.3M127.6 177.3v.3M128.3 177.6v2.8M129.4 177.6v2.8M84.4 181.3l.7-.3-.2 .6zM86.1 181.9l.1 .9-.8-.1zM86.6 185.1l.2 .6-.6-.1zM86.6 193.5l.8-.7 .1 .9zM87.8 192.1l.6-.3-.2 .6zM88 192.2l-.5 .6 .6 .1-.1-.6M90.1 185.1l.7-.2-.2 .6z"/>
<path d="M93.5 185.7l.1 .6-.5-.1zM94.8 192.9l.1 .6-.5-.1zM95.8 189l.7-.3-.2 .6zM96.3 183.5l.1 .9-.8-.2zM97.8 184.5l1.3 .6M97.9 183.4l-1-.5a.47 .47 0 0 0-.6 .2 .47 .47 0 0 0 .2 .7l.7 .3M98.2 182.1l.6-.3-.2 .6zM99.4 181.1v1.4M99.4 183.3v.9l-.9-.5M100.3 186.3l.2 .5h-.6zM100.4 181.9v1.4M100.4 184v1.8l-.7-.3"/>
<path d="M101.3 193.9l-.1 .1h.2M103.8 185.9l.7-.2-.2 .6zM106.5 185.1l.1 .9-.8-.2zM107.2 186.8l.1 .6h-.5zM112.4 180.7l-.1 .1h.1M112.4 182.6l-.5 .2 .4 .3 .1-.2h1.2M112.4 181.9h1.2M112.4 180.8h1.2M113.2 183.3v2M113.6 180.1h2.9M113.6 184.7h2.9M113.6 183.7h2.9"/>
<path d="M114 180.4v2.9M115 180.4v2.9M115.8 186.6l-15.1 5.5 1.5 4.1-7.7-6.4 1.4 4.1-14.7 5.3M116.1 180.4v2.9M116.5 182.9h2.8M116.5 181.9h2.8M116.5 180.8h2.8M116.8 183.3v2M117.9 183.3v2M119 183.3v2M119.3 180.1h2.9M119.3 184.7h2.9"/>
<path d="M119.3 183.7h2.9M119.7 180.4v2.9M120.8 180.4v2.9M121.8 180.4v2.9M122.2 182.9h2.9M122.2 181.9h2.9M122.2 180.8h2.9M122.6 183.3v2M123.6 183.3v2M124.7 183.3v2M125.1 180.1h2.8M125.1 184.7h2.8"/>
<path d="M125.1 183.7h2.8M125.4 180.4v2.9M126.5 180.4v2.9M127.6 180.4v2.9M127.9 182.9h1.7M127.9 181.9h1.7M127.9 180.8h1.7M128.3 183.3v2M129.4 183.3v2"/>
<circle cx="95.2" cy="127.4" r=".95"/>
<circle cx="102.9" cy="125.4" r=".95"/>
<circle cx="102.9" cy="129.7" r=".95"/>
</g>
<path d="M11.2 14.5h193.5v250.4h-193.5zM11.2 230.7h193.5M78.7 230.7v34.2M168.6 230.7v34.2M78.7 252.2h89.9M104.3 252.2v12.7" fill="none" stroke="#000" stroke-width=".9"/>
<g fill="#fff">
<path d="M14.8 199.1h11.4v7.4h-11.4z"/>
<path d="M14.8 206.5h11.4v7.5h-11.4z"/>
<path d="M26.2 199.1h169.6v3.7h-169.6z"/>
<path d="M26.2 202.8h103.6v3.7h-103.6z"/>
<path d="M26.2 206.5h165.2v3.8h-165.2z"/>
<path d="M26.2 210.3h31.1v3.7h-31.1z"/>
<path d="M81.7 233.6h85.7v8.9h-85.7z"/>
<path d="M108.7 242.5h29.6v8.9h-29.6z"/>
<path d="M173.2 241.8h24.7v7.6h-24.7z"/>
<path d="M15.7 188.5h10.4v3.7h-10.4z"/>
<path d="M80.5 256.7h17.9v3.7h-17.9z"/>
<path d="M106.9 253h9.9v1.9h-9.9z"/>
<path d="M131 81.1h36.9v3.7h-36.9z"/>
<path d="M98.4 39.7h10.3v3.7h-10.3z"/>
<path d="M100.5 43.4h5.2v3.7h-5.2z"/>
<path d="M28 86.1h41.8v3.7h-41.8z"/>
<path d="M28 89.8h44v3.8h-44z"/>
<path d="M131 69.8h18.3v3.7h-18.3z"/>
</g>
<path d="M113 125l-2.2 1.7M113.6 126.3l-2.8 .4M129.2 121.9h-7.1l-11.3 4.8" fill="none" stroke="#000" stroke-width=".2"/>
<g fill="#fff">
<path d="M131 119.9h53.9v3.7h-53.9z"/>
<path d="M131 123.6h12.5v3.7h-12.5z"/>
<path d="M131 134h17.4v3.7h-17.4z"/>
<path d="M131 165.9h56.4v3.7h-56.4z"/>
<path d="M56.3 142.6h35.7v3.7h-35.7z"/>
<path d="M56.3 146.3h19.1v3.8h-19.1z"/>
</g>
<path d="M107.8 117.7l-.8 2.7M109 118.5l-2 1.9M129.2 104.8h-12.4l-9.8 15.6" fill="none" stroke="#000" stroke-width=".2"/>
<g fill="#fff">
<path d="M131 102.8h54.2v3.7h-54.2z"/>
<path d="M131 106.5h35.7v3.7h-35.7z"/>
</g>
<path d="M63.1 119.2h27.2M90.3 119.2l3.7 3.8M90.3 119.2l3.3 8.4M91.6 121.5l2.4 1.5M92 125.3l1.6 2.3M92.6 120.5l1.4 2.5M93.3 124.8l.3 2.8" fill="none" stroke="#000" stroke-width=".2"/>
<g fill="#fff">
<path d="M29.5 109.8h56v3.7h-56z"/>
<path d="M29.5 113.5h58.2v3.7h-58.2z"/>
<path d="M29.5 117.2h31.8v3.8h-31.8z"/>
</g>
<path d="M65.2 104.3h26.3l7.6 15.4M97.3 117.6l1.8 2.1M98.5 116.9l.6 2.8" fill="none" stroke="#000" stroke-width=".2"/>
<g fill="#fff">
<path d="M29.5 98.6h55.6v3.7h-55.6z"/>
<path d="M29.5 102.3h33.9v3.7h-33.9z"/>
</g>
<path d="M104.5 140.2l2.4 1.4M104.5 140.2l1.4 2.4M104.5 140.2l10.9 10.8h13.8" fill="none" stroke="#000" stroke-width=".2"/>
<g fill="#fff">
<path d="M131 149h60.9v3.7h-60.9z"/>
<path d="M131 152.7h34.3v3.7h-34.3z"/>
<path d="M109.8 257.6h21v3.7h-21z"/>
</g>
<g font-size="7.4">
<text x="81.7" y="241">SIP Wall / Conventional</text>
<text x="108.7" y="249.9">Floor_HS</text>
</g>
<text font-size="6.3" x="173.2" y="248.1">PF-100.6</text>
<g font-size="3.2">
<text x="98.4" y="42.8">PANEL</text>
<text x="100.5" y="46.5">THK</text>
<text x="131" y="72.9">WALL PANEL</text>
<text x="28" y="89.2">GYPSUM BOARD OR OTHER</text>
<text x="131" y="84.2">2X LET-IN BOTTOM PLATE</text>
<text x="28" y="93">APPROVED THERMAL BARRIER</text>
<text x="29.5" y="101.7">CONSTRUCTION SCREW 2 7/8&quot; X 0.19&quot;</text>
<text x="29.5" y="105.4">@12&quot; O.C STAGGERED.</text>
<text x="131" y="105.9">10D NAILS (3&quot;X0.131&quot;) @6&quot; O.C, TWO</text>
<text x="29.5" y="112.9">8D (2-3/8&quot;X0.113&quot;) FULL ROUND HEAD</text>
<text x="131" y="109.6">ROWS OR EQUIVALENT.</text>
<text x="29.5" y="116.6">SMOOTH SHANK NAILS BOTH SIDES @4&quot;</text>
<text x="29.5" y="120.4">O.C. OR EQUIVALENT</text>
<text x="131" y="123">APPROVED SEALANT AT LOCATIONS</text>
<text x="131" y="126.7">SHOWN.</text>
<text x="131" y="137.1">RIM BOARD</text>
<text x="56.3" y="145.7">CONVENTIONAL FLOOR</text>
<text x="56.3" y="149.5">(Joist-Wood)</text>
<text x="131" y="152.1">ANCHOR BOLT SPACED AND SIZED A PER</text>
<text x="131" y="155.8">APPROVED DRAWINGS</text>
<text x="131" y="169">2X TREATED SILL PLATE ON SILL GASKET</text>
<text x="15.7" y="191.7">NOTES:</text>
<text x="14.8" y="202.2">1.</text>
<text x="26.2" y="202.2">THE DETAILS IS TO BE USED WITH PREFLEX CONSTRUCTION DRAWINGS AND INSTALLATION GUIDE REFER TO PREFLEX</text>
<text x="14.8" y="209.7">2.</text>
<text x="26.2" y="205.9">CONSTRUCTION DRAWINGS FOR FINAL NAIL AND SCREW SCHEDULES.</text>
<text x="26.2" y="209.7">ALL BUILDING COMPONENTS USED IN CONJUNCTION WITH THIS DETAIL SHALL BE IN COMPLIANCE WITH LOCAL</text>
<text x="26.2" y="213.4">CODE REQUIREMENT</text>
<text x="80.5" y="259.8">SCALE: N.T.S</text>
</g>
<text font-size="3.2" fill="#f00" x="109.8" y="260.7">NOV, 20. 2021</text>
<text font-size="1.6" x="106.9" y="254.6">LAST UPDATE:</text>
</svg>
